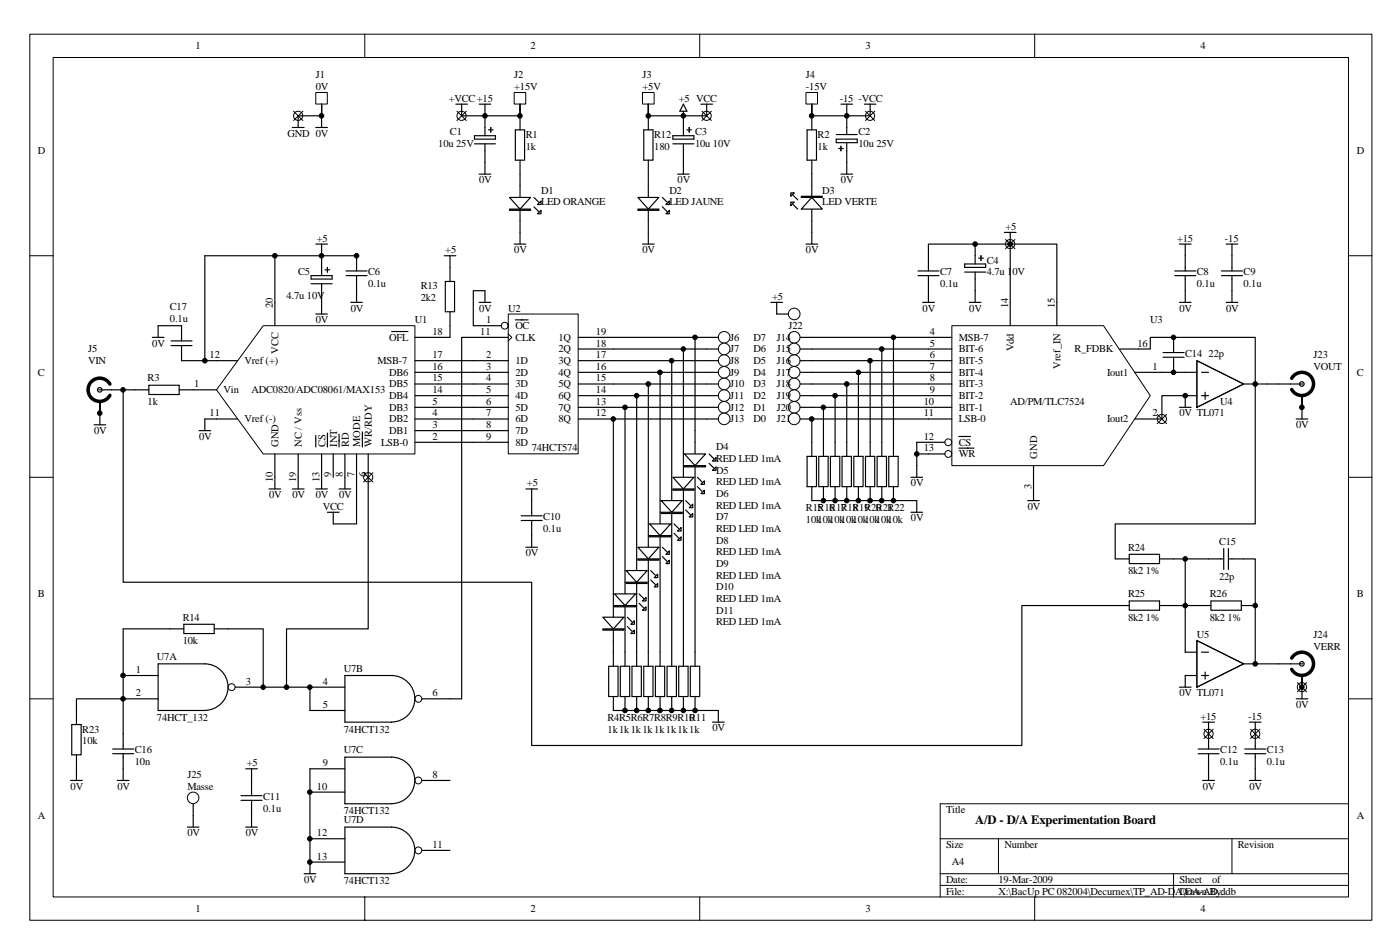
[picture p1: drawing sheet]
<svg xmlns="http://www.w3.org/2000/svg" width="259mm" height="176mm" viewBox="0 0 259 176" stroke-linecap="round" stroke-linejoin="round" font-family="sans-serif">
<g fill="none" stroke="#000" stroke-width=".19">
<path d="M5.5 6.3h248.7v164.1h-248.7zM9.8 10.6h240.1v155.5h-240.1zM67.6 6.3v4.3M129.6 6.3v4.3M191.7 6.3v4.3M5.5 47.4h4.3M249.9 47.4h4.3M5.5 88.4h4.3M249.9 88.4h4.3M5.5 129.4h4.3M249.9 129.4h4.3M174.2 155.3h75.7"/>
<path d="M185 155.3v6.5M228.3 155.3v6.5M249.9 148.8h-75.7v17.3M67.6 166.1v4.3M129.6 166.1v4.3M174.2 161.8h75.7M174.2 163.9h75.7M191.7 166.1v4.3M217.4 161.8v4.3"/>
</g>
<path d="M94.2 58.2h12.9v25.8h-12.9z" fill="#fff"/>
<g fill="none" stroke="#000" stroke-width=".19">
<path d="M94.2 58.1h12.9v25.9h-12.9zM94.2 61.8l.6 .7-.6 .6"/>
<circle cx="93.5" cy="60.3" r=".64"/>
<circle cx="42.9" cy="127.2" r=".64"/>
<circle cx="77.5" cy="129.4" r=".64"/>
</g>
<g fill="none" stroke="#000" stroke-width=".22">
<path d="M95.5 59.2h2.4M87.7 60.3h5.2M87.7 62.5h6.5M87.7 66.8h6.5M87.7 68.9h6.5M87.7 71.1h6.5M87.7 73.3h6.5M87.7 75.4h6.5M87.7 77.6h6.5M87.7 79.7h6.5M107.1 62.5h6.5M107.1 66.8h6.5"/>
<path d="M107.1 68.9h6.5M107.1 64.6h6.5M107.1 71.1h6.5M107.1 73.3h6.5M107.1 75.4h6.5M107.1 77.6h6.5M87.7 81.9h6.5M22.8 125.1h6.5M22.8 129.4h6.5M29.3 122.9h8.6a4.3 4.3 0 0 1 4.4 4.3 4.3 4.3 0 0 1-4.4 4.3l-8.6 .1zM43.6 127.2h5.2M57.4 131.6h6.5"/>
<path d="M57.4 127.2h6.5M72.5 133.7a4.3 4.3 0 0 0 4.4-4.3 4.3 4.3 0 0 0-4.4-4.3h-8.6v8.6h8.7M78.2 129.4h5.2"/>
</g>
<path d="M221.8 66.8l8.6 4.3-8.6 4.3z" fill="#fff" stroke="#000" stroke-width=".19"/>
<path d="M219.6 73.3h2.2M219.6 68.9h2.2M221.8 66.8l8.6 4.3-8.6 4.3zM222.6 73.3h1.3M222.6 68.9h1.3M223.3 72.6v1.3M230.4 71.1h2.2" fill="none" stroke="#000" stroke-width=".22"/>
<path d="M221.8 118.6l8.6 4.3-8.6 4.3z" fill="#fff" stroke="#000" stroke-width=".19"/>
<path d="M113.6 110v10.8M116.2 116l.9 .9M116.2 114.3l.9 .8M221.8 118.6l8.6 4.3-8.6 4.3zM219.6 125.1h2.2M219.6 120.8h2.2M222.6 125.1h1.3M222.6 120.8h1.3M223.3 124.4v1.3M230.4 122.9h2.2" fill="none" stroke="#000" stroke-width=".22"/>
<g fill="#fff" stroke="#000" stroke-width=".22">
<path d="M111.7 114.3h3.9l-2 2.1z"/>
<path d="M116.9 117.3l.6-.6v.6z"/>
<path d="M117.5 114.9v.7h-.6z"/>
<path d="M111.7 116.4h3.9v.3h-3.9z" fill-rule="evenodd"/>
</g>
<path d="M115.8 105.6v10.8M118.4 111.7l.9 .9M118.4 110l.9 .8" fill="none" stroke="#000" stroke-width=".22"/>
<g fill="#fff" stroke="#000" stroke-width=".22">
<path d="M113.9 110h3.9l-2 2.1z"/>
<path d="M119 113l.7-.6v.6z"/>
<path d="M119.7 110.6v.7h-.7z"/>
<path d="M113.9 112.1h3.9v.3h-3.9z" fill-rule="evenodd"/>
</g>
<path d="M118 101.3v10.8M120.6 107.4l.8 .8M120.6 105.6l.8 .9" fill="none" stroke="#000" stroke-width=".22"/>
<g fill="#fff" stroke="#000" stroke-width=".22">
<path d="M116 105.6h3.9l-1.9 2.2z"/>
<path d="M121.9 108v.7h-.7z"/>
<path d="M121.9 106.3v.7h-.7z"/>
<path d="M116 107.8h3.9v.2h-3.9z" fill-rule="evenodd"/>
</g>
<path d="M120.1 97v10.8M122.7 103.1l.9 .8M122.7 101.3l.9 .9" fill="none" stroke="#000" stroke-width=".22"/>
<g fill="#fff" stroke="#000" stroke-width=".22">
<path d="M118.2 101.3h3.9l-2 2.2z"/>
<path d="M124 103.7v.7h-.6z"/>
<path d="M124 102v.6h-.6z"/>
<path d="M118.2 103.5h3.9v.2h-3.9z" fill-rule="evenodd"/>
</g>
<path d="M122.3 92.7v10.8M124.9 98.7l.9 .9M124.9 97l.9 .9" fill="none" stroke="#000" stroke-width=".22"/>
<g fill="#fff" stroke="#000" stroke-width=".22">
<path d="M120.4 97h3.9l-2 2.2z"/>
<path d="M125.5 100l.7-.6v.6z"/>
<path d="M126.2 97.7v.6h-.7z"/>
<path d="M120.4 99.2h3.9v.2h-3.9z" fill-rule="evenodd"/>
</g>
<path d="M124.5 88.4v10.8M127 94.4l.9 .9M127 92.7l.9 .9" fill="none" stroke="#000" stroke-width=".22"/>
<g fill="#fff" stroke="#000" stroke-width=".22">
<path d="M122.5 92.7h3.9l-1.9 2.2z"/>
<path d="M127.7 95.7l.7-.6v.6z"/>
<path d="M128.4 93.3v.7h-.7z"/>
<path d="M122.5 94.9h3.9v.2h-3.9z" fill-rule="evenodd"/>
</g>
<path d="M126.6 84.1v10.8M129.2 90.1l.9 .9M129.2 88.4l.9 .8" fill="none" stroke="#000" stroke-width=".22"/>
<g fill="#fff" stroke="#000" stroke-width=".22">
<path d="M124.7 88.4h3.9l-2 2.1z"/>
<path d="M129.9 91.4l.6-.6v.6z"/>
<path d="M130.5 89v.7h-.6z"/>
<path d="M124.7 90.5h3.9v.3h-3.9z" fill-rule="evenodd"/>
</g>
<path d="M128.8 79.7v10.8M131.4 85.8l.9 .9M131.4 84.1l.9 .8" fill="none" stroke="#000" stroke-width=".22"/>
<g fill="#fff" stroke="#000" stroke-width=".22">
<path d="M126.8 84.1h3.9l-1.9 2.1z"/>
<path d="M132 87.1l.7-.7v.7z"/>
<path d="M132.7 84.7v.7h-.7z"/>
<path d="M126.8 86.2h3.9v.2h-3.9z" fill-rule="evenodd"/>
</g>
<path d="M120.1 32.2v10.8M122.7 38.3l.9 .9M122.7 36.6l.9 .8" fill="none" stroke="#000" stroke-width=".22"/>
<g fill="#fff" stroke="#000" stroke-width=".22">
<path d="M118.2 36.6h3.9l-2 2.1z"/>
<path d="M124 38.9v.7h-.6z"/>
<path d="M124 37.2v.7h-.6z"/>
<path d="M118.2 38.7h3.9v.2h-3.9z" fill-rule="evenodd"/>
</g>
<path d="M96.4 32.2v10.8M98.9 38.3l.9 .9M98.9 36.6l.9 .8" fill="none" stroke="#000" stroke-width=".22"/>
<g fill="#fff" stroke="#000" stroke-width=".22">
<path d="M94.4 36.6h3.9l-1.9 2.1z"/>
<path d="M99.6 39.6l.6-.7v.7z"/>
<path d="M100.2 37.2v.7h-.6z"/>
<path d="M94.4 38.7h3.9v.2h-3.9z" fill-rule="evenodd"/>
</g>
<path d="M146.9 36.1l.9 .9M146.9 37.9l.9 .8M150.4 32.2v10.8" fill="none" stroke="#000" stroke-width=".22"/>
<g fill="#fff" stroke="#000" stroke-width=".22">
<path d="M150.4 36.6l2 2.1h-3.9z"/>
<path d="M146.5 35.7h.7l-.7 .6z"/>
<path d="M146.5 37.4h.7l-.7 .7z"/>
<path d="M148.5 36.3h3.9v.3h-3.9z" fill-rule="evenodd"/>
</g>
<g fill="none" stroke="#000" stroke-width=".22">
<path d="M124.7 25.1h3.9v.7h-3.9zM124.7 26.6h3.9M126.6 21.4v3.7M126.6 26.6v3.5M127.3 24h.8M127.7 23.6v.9M154.9 25.8h3.9v.6h-3.9zM154.9 24.9h3.9M155.4 27.5h.9M155.8 27.1v.8M156.9 21.4v3.5M156.9 26.4v3.7"/>
<path d="M64.1 51h3.9M64.1 50.2h3.9M66.1 47.4v2.8M66.1 51v2.8M217.7 51h3.9M217.7 50.2h3.9M219.6 47.4v2.8M219.6 51v2.8M226.3 51h3.9M226.3 50.2h3.9M228.3 47.4v2.8M228.3 51v2.8"/>
<path d="M18.5 74.3v2.2M20.7 72.2h2.1M25 72.2h2.6M27.6 71.3h5.6v1.7h-5.6zM33.2 72.2h2.6M31.5 116.4h2.6M34.1 115.6h5.6v1.7h-5.6zM39.7 116.4h2.6M206.6 112.1h2.6M206.6 103.5h2.6M209.2 102.6h5.6v1.8h-5.6zM209.2 111.3h5.6v1.7h-5.6z"/>
<path d="M214.8 112.1h2.6M214.8 103.5h2.6M221.8 112.1h2.6M224.4 111.3h5.6v1.7h-5.6zM230 112.1h2.6M13.3 134.2h1.7v5.6h-1.7zM14.2 131.6v2.6M14.2 139.8v2.5M20.9 139.6h3.9M20.9 138.7h3.9M22.8 135.9v2.8M22.8 139.6v2.7"/>
<path d="M222 139.6h3.9M222 138.7h3.9M223.9 135.9v2.8M223.9 139.6v2.7M230.6 139.6h3.9M230.6 138.7h3.9M232.6 135.9v2.8M232.6 139.6v2.7M44.7 148.2h3.9M44.7 147.3h3.9M46.6 144.5v2.8M46.6 148.2v2.8"/>
</g>
<circle cx="18.5" cy="72.2" r=".43" fill="#fff" stroke="#000" stroke-width=".22"/>
<path d="M20.4 71.1a2.15 2.15 0 0 0-3.3-.6 2.15 2.15 0 0 0 0 3.3 2.15 2.15 0 0 0 3.3-.6" fill="none" stroke="#000" stroke-width=".65"/>
<path d="M18.3 72.2h2.4M18.5 74.3v2.2M236.9 71.1h2.2M241.2 73.3v2.1" fill="none" stroke="#000" stroke-width=".22"/>
<circle cx="241.2" cy="71.1" r=".43" fill="#fff" stroke="#000" stroke-width=".22"/>
<path d="M239.3 70a2.15 2.15 0 0 1 3.3-.6 2.15 2.15 0 0 1 0 3.3 2.15 2.15 0 0 1-3.3-.6" fill="none" stroke="#000" stroke-width=".65"/>
<path d="M239.1 71.1h2.4M241.2 73.3v2.1M236.9 122.9h2.2M241.2 125.1v2.1" fill="none" stroke="#000" stroke-width=".22"/>
<circle cx="241.2" cy="122.9" r=".43" fill="#fff" stroke="#000" stroke-width=".22"/>
<path d="M239.3 121.9a2.15 2.15 0 0 1 3.3-.7 2.15 2.15 0 0 1 0 3.4 2.15 2.15 0 0 1-3.3-.7" fill="none" stroke="#000" stroke-width=".65"/>
<path d="M239.1 122.9h2.4M241.2 125.1v2.1" fill="none" stroke="#000" stroke-width=".22"/>
<circle cx="134.2" cy="62.5" r="1.08" fill="#fff" stroke="#000" stroke-width=".19"/>
<path d="M130.9 62.5h2.2" fill="none" stroke="#000" stroke-width=".22"/>
<circle cx="134.2" cy="64.6" r="1.08" fill="#fff" stroke="#000" stroke-width=".19"/>
<path d="M130.9 64.6h2.2" fill="none" stroke="#000" stroke-width=".22"/>
<circle cx="134.2" cy="66.8" r="1.08" fill="#fff" stroke="#000" stroke-width=".19"/>
<path d="M130.9 66.8h2.2" fill="none" stroke="#000" stroke-width=".22"/>
<circle cx="134.2" cy="68.9" r="1.08" fill="#fff" stroke="#000" stroke-width=".19"/>
<path d="M130.9 68.9h2.2" fill="none" stroke="#000" stroke-width=".22"/>
<circle cx="134.2" cy="71.1" r="1.08" fill="#fff" stroke="#000" stroke-width=".19"/>
<path d="M130.9 71.1h2.2" fill="none" stroke="#000" stroke-width=".22"/>
<circle cx="134.2" cy="73.3" r="1.08" fill="#fff" stroke="#000" stroke-width=".19"/>
<path d="M130.9 73.3h2.2" fill="none" stroke="#000" stroke-width=".22"/>
<circle cx="134.2" cy="75.4" r="1.08" fill="#fff" stroke="#000" stroke-width=".19"/>
<path d="M130.9 75.4h2.2" fill="none" stroke="#000" stroke-width=".22"/>
<circle cx="134.2" cy="77.6" r="1.08" fill="#fff" stroke="#000" stroke-width=".19"/>
<path d="M130.9 77.6h2.2" fill="none" stroke="#000" stroke-width=".22"/>
<circle cx="147.2" cy="62.5" r="1.08" fill="#fff" stroke="#000" stroke-width=".19"/>
<path d="M148.3 62.5h2.1" fill="none" stroke="#000" stroke-width=".22"/>
<circle cx="147.2" cy="64.6" r="1.08" fill="#fff" stroke="#000" stroke-width=".19"/>
<path d="M148.3 64.6h2.1" fill="none" stroke="#000" stroke-width=".22"/>
<circle cx="147.2" cy="66.8" r="1.08" fill="#fff" stroke="#000" stroke-width=".19"/>
<path d="M148.3 66.8h2.1" fill="none" stroke="#000" stroke-width=".22"/>
<circle cx="147.2" cy="68.9" r="1.08" fill="#fff" stroke="#000" stroke-width=".19"/>
<path d="M148.3 68.9h2.1" fill="none" stroke="#000" stroke-width=".22"/>
<circle cx="147.2" cy="71.1" r="1.08" fill="#fff" stroke="#000" stroke-width=".19"/>
<path d="M148.3 71.1h2.1" fill="none" stroke="#000" stroke-width=".22"/>
<circle cx="147.2" cy="73.3" r="1.08" fill="#fff" stroke="#000" stroke-width=".19"/>
<path d="M148.3 73.3h2.1" fill="none" stroke="#000" stroke-width=".22"/>
<circle cx="147.2" cy="75.4" r="1.08" fill="#fff" stroke="#000" stroke-width=".19"/>
<path d="M148.3 75.4h2.1" fill="none" stroke="#000" stroke-width=".22"/>
<circle cx="147.2" cy="77.6" r="1.08" fill="#fff" stroke="#000" stroke-width=".19"/>
<path d="M148.3 77.6h2.1" fill="none" stroke="#000" stroke-width=".22"/>
<path d="M95.3 17.1h2.1v2.2h-2.1z" fill="#fff"/>
<path d="M95.3 17.1h2.1v2.2h-2.1z" fill="none" stroke="#000" stroke-width=".19"/>
<path d="M96.4 19.3v2.1" fill="none" stroke="#000" stroke-width=".22"/>
<path d="M119.1 17.1h2.1v2.2h-2.1z" fill="#fff"/>
<path d="M119 17.1h2.2v2.2h-2.2z" fill="none" stroke="#000" stroke-width=".19"/>
<path d="M120.1 19.3v2.1" fill="none" stroke="#000" stroke-width=".22"/>
<path d="M149.4 17.1h2.1v2.2h-2.1z" fill="#fff"/>
<path d="M149.3 17.1h2.2v2.2h-2.2z" fill="none" stroke="#000" stroke-width=".19"/>
<path d="M150.4 19.3v2.1" fill="none" stroke="#000" stroke-width=".22"/>
<path d="M58.5 17.1h2.1v2.2h-2.1z" fill="#fff"/>
<path d="M58.5 17.1h2.1v2.2h-2.1z" fill="none" stroke="#000" stroke-width=".19"/>
<g fill="none" stroke="#000" stroke-width=".22">
<path d="M59.6 19.3v4.3M88.8 19.3h2.1M89.9 19.3v2.1M126.6 19.3l.7 1.3h-1.3zM155.8 19.3h2.2M156.9 19.3v2.1M58.5 23.6h2.2M88.8 32.2h2.1M89.9 30.1v2.1M95.5 24h1.7v5.7h-1.7zM96.4 21.4v2.6M96.4 29.7v2.5"/>
<path d="M119.3 24h1.7v5.7h-1.7zM120.1 21.4v2.6M120.1 29.7v2.5M125.5 32.2h2.2M126.6 20.6v.8M126.6 30.1v2.1M149.5 24h1.8v5.7h-1.8zM150.4 21.4v2.6M150.4 29.7v2.5M155.8 32.2h2.2M156.9 30.1v2.1M57.6 51h3.9v.7h-3.9z"/>
<path d="M57.6 52.5h3.9M58.5 45.2h2.2M58.5 58.1h2.2M59.6 45.2v5.8M59.6 52.5v5.6M60.2 50h.9M60.7 49.5v.9M65 56h2.1M66.1 53.8v2.2M82.3 47.4h2.2M82.5 52.1h1.7v5.6h-1.7zM83.4 57.7v4.8"/>
<path d="M83.4 47.4v4.7M88.8 56h2.1M89.9 56v-2.2h-2.2v6.5M95.3 45.2h2.1M96.4 43v2.2M119 45.2h2.2M120.1 43v2.2M149.3 45.2h2.2M150.4 43v2.2M218.5 56h2.2M218.5 45.2h2.2M219.6 45.2v2.2"/>
<path d="M219.6 53.8v2.2M227.2 56h2.1M227.2 45.2h2.1M228.3 45.2v2.2M228.3 53.8v2.2M17.4 78.7h2.2M18.5 76.5v2.2M22.8 72.2h2.2M81.2 71.1h6.5M81.2 66.8h6.5M81.2 68.9h6.5M81.2 73.3h6.5"/>
<path d="M81.2 75.4h6.5M81.2 77.6h6.5M81.2 79.7h6.5M87.7 62.5h-2.2v66.9h-2.1M113.6 75.4h2.2v30.2M113.6 73.3h4.4v28M113.6 71.1h6.5v25.9M113.6 68.9h8.7v23.8M113.6 64.6h13v19.5M113.6 62.5h15.2v17.2M113.6 66.8h10.9v21.6M113.6 77.6h17.3"/>
<path d="M115.8 75.4h15.1M118 73.3h12.9M120.1 71.1h10.8M122.3 68.9h8.6M124.5 66.8h6.4M126.6 64.6h4.3M128.8 62.5h2.1M218.5 75.4h2.2M219.6 73.3v2.1M232.6 71.1v25.9h-26v6.5M234.7 71.1h2.2M240.2 77.6h2.1"/>
<path d="M241.2 75.4v2.2M49.9 90.5h2.1M50.9 88.4v2.1M54.2 90.5h2.1M55.2 88.4v2.1M81.2 81.9h6.5M96.6 96.4h3.9M96.6 95.5h3.9M97.4 90.5h2.2M98.5 90.5v5M98.5 96.4v4.9M124.5 99.2v21.6"/>
<path d="M126.6 94.9v25.9M128.8 90.5v30.3M22.8 116.4v19.5M42.3 116.4h6.5v10.8h8.6v4.4M97.4 101.3h2.2M115.8 116.4v4.4M118 112.1v8.7M120.1 107.8v13M122.3 103.5v17.3M223.9 103.5h2.8M226.7 101.6v3.8M227.6 103.5h5v19.4h4.3"/>
<path d="M227.6 101.6v3.8M22.8 129.4h-8.6v2.2M218.5 127.2h2.2M219.6 125.1v2.1M222.8 133.7h2.2M223.9 133.7v2.2M231.5 133.7h2.2M232.6 133.7v2.2M240.2 129.4h2.1M241.2 127.2v2.2M13.1 144.5h2.1M14.2 142.3v2.2"/>
<path d="M21.7 144.5h2.2M22.8 142.3v2.2M45.5 153.1h2.2M45.5 142.3h2.2M46.6 142.3v2.2M46.6 151v2.1M222.8 144.5h2.2M223.9 142.3v2.2M231.5 144.5h2.2M232.6 142.3v2.2"/>
</g>
<path d="M48.8 60.3h28.1v23.8h-28.1l-8.7-11.9z" fill-rule="evenodd" fill="#fff" stroke="#000" stroke-width=".19"/>
<g fill="none" stroke="#000" stroke-width=".22">
<path d="M38 47.4v19.4h6M59.6 47.4h-8.7v12.9M35.8 72.2h4.3M36.9 79.7h2.1M38 77.6v2.1M40.1 77.6h3.9M67.1 80v2.8M72.6 61.4h3M76.9 66.8h4.3M76.9 79.7h4.3M76.9 77.6h4.3M76.9 75.4h4.3"/>
<path d="M76.9 73.3h4.3M76.9 71.1h4.3M76.9 68.9h4.3M76.9 62.5h6.5M50.9 84.1v4.3M55.2 84.1v4.3M58.5 80.6v2.2M58.5 90.5h2.2M59.6 84.1v6.4M60.7 80.2v2.6M60.7 94.9h2.1M61.7 84.1v4.3"/>
<path d="M62.8 80.4v2.4M62.8 90.5h2.2M63.9 84.1v6.4M66.1 84.1v12.9h-4.4v-2.1M68.2 84.1v32.3h-15.1v10.8M76.9 81.9h4.3"/>
</g>
<path d="M176.4 60.3h28.1l8.6 13-8.6 12.9h-28.1z" fill-rule="evenodd" fill="#fff" stroke="#000" stroke-width=".19"/>
<g fill="none" stroke="#000" stroke-width=".22">
<path d="M84.5 19.3h2.1M85.5 19.3v2.1h10.9M129.9 19.3h2.1M130.9 19.3v2.1h-10.8M160.1 19.3h2.2M161.2 19.3v2.1h-10.8M54.2 23.6h2.1M59.6 21.4h-4.4v2.2M87.9 25.1h3.9v.7h-3.9zM87.9 26.6h3.9M89.9 21.4v3.7M89.9 26.6v3.5"/>
<path d="M90.5 24h.9M90.9 23.6v.9M38 47.4h12.9M59.6 47.4h6.5M170.1 51h3.9M170.1 50.2h3.9M170.9 56h2.2M172 51v5M178.7 48.9h3.9v.6h-3.9zM178.7 50.4h3.9M179.6 56h2.2M180.7 45.2h-8.7v5"/>
<path d="M180.7 45.2v3.7M180.7 50.4v5.6M180.7 45.2h15.1v15.1M181.3 47.8h.9M181.8 47.4v.8M186.1 43h2.2M187.2 43v17.3M22.8 72.2v35.6h75.7v30.2h90.8v-25.9h17.3M38 77.6h2.1M113.6 77.6v32.4M150.4 75.4h26M152.6 75.4v6.5"/>
<path d="M154.7 73.3v8.6M156.9 71.1v10.8M159 68.9v13M161.2 66.8v15.1M163.4 64.6v17.3M165.5 62.5v19.4M176.4 62.5h-26M176.4 64.6h-26M176.4 68.9h-26M176.4 66.8h-26M176.4 77.6h-26v4.3M176.4 71.1h-26"/>
<path d="M176.4 73.3h-26M207.5 64.6h5.6v-2.1h19.5v8.6h2.1M210.3 68.9h9.3M215.5 66.1h3.9M215.5 65.3h3.9M217.4 62.5v2.8M217.4 66.1v2.8M219.6 73.3h-4.3v4.3h-5M168.8 88.4h2.1M175.1 81.9h-5.2v6.5M175.1 84.1h-5.2M177.7 80.8h2.1"/>
<path d="M177.7 83h2.8M190.4 92.7h2.2M191.5 86.2v6.5M22.8 116.4h8.7M217.4 103.5h6.5M217.4 112.1h4.4M219.6 103.5v17.3M112.8 123.4h1.7v5.6h-1.7zM113.6 120.8v2.6M113.6 129v2.6h19.5v2.1M114.9 123.4h1.8v5.6h-1.8zM115.8 120.8v2.6"/>
<path d="M115.8 129v2.6M117.1 123.4h1.7v5.6h-1.7zM118 120.8v2.6M118 129v2.6M119.3 123.4h1.7v5.6h-1.7zM120.1 120.8v2.6M120.1 129v2.6M121.4 123.4h1.8v5.6h-1.8zM122.3 120.8v2.6M122.3 129v2.6M123.6 123.4h1.7v5.6h-1.7zM124.5 120.8v2.6"/>
<path d="M124.5 129v2.6M125.8 123.4h1.7v5.6h-1.7zM126.6 120.8v2.6M126.6 129v2.6M127.9 123.4h1.7v5.6h-1.7zM128.8 120.8v2.6M128.8 129v2.6M132 133.7h2.2M57.4 146.7h6.5M57.4 159.6h6.5M57.4 155.3h6.5M63.9 142.3h-6.5v19.5"/>
<path d="M72.5 148.8a4.3 4.3 0 0 0 4.4-4.3 4.3 4.3 0 0 0-4.4-4.3h-8.6v8.6h8.7M78.2 144.5h5.2M78.2 157.5h5.2M56.3 161.8h2.2M72.5 161.8a4.3 4.3 0 0 0 4.4-4.3 4.3 4.3 0 0 0-4.4-4.4h-8.6v8.7h8.7"/>
</g>
<g fill="none" stroke="#000" stroke-width=".19">
<circle cx="175.7" cy="84.1" r=".64"/>
<circle cx="175.7" cy="81.9" r=".64"/>
<circle cx="77.5" cy="157.5" r=".64"/>
<circle cx="77.5" cy="144.5" r=".64"/>
</g>
<g fill="#000" stroke="#000" stroke-width=".19">
<circle cx="59.6" cy="21.4" r=".43"/>
<circle cx="89.9" cy="21.4" r=".43"/>
<circle cx="96.3" cy="21.4" r=".43"/>
<circle cx="120.1" cy="21.4" r=".43"/>
<circle cx="126.6" cy="21.4" r=".42"/>
<circle cx="150.4" cy="21.4" r=".43"/>
<circle cx="156.9" cy="21.4" r=".43"/>
<circle cx="180.7" cy="45.2" r=".43"/>
<circle cx="187.2" cy="45.2" r=".43"/>
<circle cx="18.5" cy="76.5" r=".43"/>
<circle cx="22.8" cy="72.2" r=".43"/>
<circle cx="115.8" cy="75.4" r=".43"/>
<circle cx="118" cy="73.3" r=".43"/>
<circle cx="120.1" cy="71.1" r=".43"/>
<circle cx="122.3" cy="68.9" r=".43"/>
<circle cx="124.4" cy="66.8" r=".43"/>
<circle cx="126.6" cy="64.6" r=".42"/>
<circle cx="128.8" cy="62.5" r=".43"/>
<circle cx="150.4" cy="77.6" r=".43"/>
<circle cx="152.6" cy="75.4" r=".42"/>
<circle cx="154.7" cy="73.3" r=".43"/>
<circle cx="156.9" cy="71.1" r=".43"/>
<circle cx="159" cy="68.9" r=".43"/>
<circle cx="161.2" cy="66.8" r=".43"/>
<circle cx="163.4" cy="64.6" r=".43"/>
<circle cx="165.5" cy="62.5" r=".42"/>
<circle cx="217.4" cy="62.5" r=".42"/>
<circle cx="217.4" cy="68.9" r=".42"/>
<circle cx="219.6" cy="73.3" r=".43"/>
<circle cx="232.6" cy="71.1" r=".43"/>
<circle cx="241.2" cy="75.4" r=".43"/>
<circle cx="169.9" cy="84.1" r=".43"/>
<circle cx="219.6" cy="103.5" r=".43"/>
<circle cx="219.6" cy="112.1" r=".43"/>
<circle cx="232.6" cy="112.1" r=".43"/>
<circle cx="53.1" cy="127.2" r=".43"/>
<circle cx="115.8" cy="131.6" r=".43"/>
<circle cx="118" cy="131.6" r=".43"/>
<circle cx="120.1" cy="131.6" r=".43"/>
<circle cx="122.3" cy="131.6" r=".43"/>
<circle cx="124.4" cy="131.6" r=".43"/>
<circle cx="126.6" cy="131.6" r=".42"/>
<circle cx="128.8" cy="131.6" r=".43"/>
<circle cx="232.6" cy="122.9" r=".43"/>
<circle cx="241.2" cy="127.2" r=".43"/>
</g>
<circle cx="147.2" cy="58.1" r="1.08" fill="#fff" stroke="#000" stroke-width=".19"/>
<g fill="none" stroke="#000" stroke-width=".22">
<path d="M142.8 56h2.2M143.9 56v2.1h2.2M149.5 84.5h1.8v5.6h-1.8zM150.4 90.1v2.6h19.5v2.2M150.4 81.9v2.6M151.7 84.5h1.7v5.6h-1.7zM152.6 81.9v2.6M152.6 90.1v2.6M153.9 84.5h1.7v5.6h-1.7zM154.7 81.9v2.6M154.7 90.1v2.6M156 84.5h1.8v5.6h-1.8z"/>
<path d="M156.9 81.9v2.6M156.9 90.1v2.6M158.2 84.5h1.7v5.6h-1.7zM159 81.9v2.6M159 90.1v2.6M160.4 84.5h1.7v5.6h-1.7zM161.2 81.9v2.6M161.2 90.1v2.6M162.5 84.5h1.8v5.6h-1.8zM163.4 81.9v2.6M163.4 90.1v2.6M164.7 84.5h1.7v5.6h-1.7z"/>
<path d="M165.5 81.9v2.6M165.5 90.1v2.6M168.8 94.9h2.1"/>
</g>
<g fill="#000" stroke="#000" stroke-width=".19">
<circle cx="152.6" cy="92.7" r=".42"/>
<circle cx="154.7" cy="92.7" r=".43"/>
<circle cx="156.9" cy="92.7" r=".43"/>
<circle cx="159" cy="92.7" r=".43"/>
<circle cx="161.2" cy="92.7" r=".43"/>
<circle cx="163.4" cy="92.7" r=".43"/>
<circle cx="165.5" cy="92.7" r=".42"/>
</g>
<circle cx="35.8" cy="147.7" r="1.07" fill="#fff" stroke="#000" stroke-width=".19"/>
<path d="M28.2 62.5h2.2M29.3 62.5v-2.2h4.3v2.8M31.7 64h3.9M31.7 63.1h3.9M33.6 64v2.8h4.4M34.7 153.1h2.2M35.8 148.8v4.3" fill="none" stroke="#000" stroke-width=".22"/>
<g fill="#000" stroke="#000" stroke-width=".19">
<circle cx="50.9" cy="47.4" r=".43"/>
<circle cx="59.6" cy="47.4" r=".43"/>
<circle cx="66.1" cy="47.4" r=".43"/>
<circle cx="38" cy="66.8" r=".43"/>
<circle cx="113.6" cy="77.6" r=".42"/>
<circle cx="22.8" cy="129.4" r=".43"/>
<circle cx="22.8" cy="125.1" r=".43"/>
<circle cx="48.8" cy="127.2" r=".42"/>
<circle cx="57.4" cy="127.2" r=".43"/>
<circle cx="57.4" cy="146.7" r=".43"/>
<circle cx="57.4" cy="159.6" r=".43"/>
<circle cx="57.4" cy="155.3" r=".43"/>
</g>
<g fill="none" stroke="#000" stroke-width=".19">
<path d="M54.4 20.6l1.7 1.7M56.1 20.6l-1.7 1.7M84.7 20.6l1.7 1.7M86.4 20.6l-1.7 1.7M130.1 20.6l1.7 1.7M131.8 20.6l-1.7 1.7M160.4 20.6l1.7 1.7M162.1 20.6l-1.7 1.7M186.3 44.3l1.7 1.8M188 44.3l-1.7 1.8M214.4 76.7l1.8 1.7M216.2 76.7l-1.8 1.7"/>
<path d="M67.4 87.5l1.7 1.7M69.1 87.5l-1.7 1.7M223.1 135l1.7 1.7M224.8 135l-1.7 1.7M231.7 135l1.7 1.7M233.4 135l-1.7 1.7M240.4 126.4l1.7 1.7M242.1 126.4l-1.7 1.7"/>
<circle cx="55.2" cy="21.4" r=".85"/>
<circle cx="85.5" cy="21.4" r=".85"/>
<circle cx="130.9" cy="21.4" r=".85"/>
<circle cx="161.2" cy="21.4" r=".85"/>
<circle cx="187.2" cy="45.2" r=".85"/>
<circle cx="215.3" cy="77.6" r=".85"/>
<circle cx="68.2" cy="88.4" r=".85"/>
<circle cx="223.9" cy="135.9" r=".85"/>
<circle cx="232.6" cy="135.9" r=".85"/>
<circle cx="241.2" cy="127.2" r=".85"/>
</g>
<text font-size="2.3" x="180.7" y="152.7">A/D - D/A Experimentation Board</text>
<g font-size="1.9">
<text x="36.2" y="9.1">1</text>
<text x="98.3" y="9.1">2</text>
<text x="160.4" y="9.1">3</text>
<text x="222.4" y="9.1">4</text>
<text x="58.5" y="14.5">J1</text>
<text x="58.5" y="16.7">0V</text>
<text x="95.3" y="14.5">J2</text>
<text x="95.3" y="16.7">+15V</text>
<text x="119" y="14.5">J3</text>
<text x="119" y="16.7">+5V</text>
<text x="149.3" y="14.5">J4</text>
<text x="149.3" y="16.7">-15V</text>
<text x="83.1" y="18.8">+VCC+15</text>
<text x="125.8" y="18.8">+5 VCC</text>
<text x="155.6" y="18.8">-15 -VCC</text>
<text x="7" y="28.5">D</text>
<text x="53.3" y="25.3">GND 0V</text>
<text x="81.2" y="27.2">10u 25V</text>
<text x="83.4" y="25.1">C1</text>
<text x="97.4" y="25.5">R1</text>
<text x="97.4" y="27.7">1k</text>
<text x="121.2" y="25.5">R12</text>
<text x="121.2" y="27.7">180</text>
<text x="128.8" y="25.1">C3</text>
<text x="128.8" y="27.2">10u 10V</text>
<text x="151.5" y="25.5">R2</text>
<text x="151.5" y="27.7">1k</text>
<text x="159" y="25.1">C2</text>
<text x="159" y="27.2">10u 25V</text>
<text x="251.4" y="28.5">D</text>
<text x="88.8" y="33.9">0V</text>
<text x="100.2" y="35.9">D1</text>
<text x="124" y="35.9">D2</text>
<text x="125.5" y="33.9">0V</text>
<text x="152.4" y="35.9">D3</text>
<text x="155.8" y="33.9">0V</text>
<text x="100.2" y="38">LED ORANGE</text>
<text x="124" y="38">LED JAUNE</text>
<text x="152.4" y="38">LED VERTE</text>
<text x="58.7" y="44.7">+5</text>
<text x="82.5" y="46.9">+5</text>
<text x="95.3" y="46.9">0V</text>
<text x="119" y="46.9">0V</text>
<text x="149.3" y="46.9">0V</text>
<text x="186.3" y="42.6">+5</text>
<text x="218.1" y="44.7">+15</text>
<text x="227" y="44.7">-15</text>
<text x="55.2" y="51">C5</text>
<text x="68.2" y="51">C6</text>
<text x="68.2" y="53.2">0.1u</text>
<text x="78" y="53.6">R13</text>
<text x="174.2" y="51">C7</text>
<text x="174.2" y="53.2">0.1u</text>
<text x="182.8" y="48.8">C4</text>
<text x="182.8" y="51">4.7u 10V</text>
<text x="221.8" y="51">C8</text>
<text x="221.8" y="53.2">0.1u</text>
<text x="230.4" y="51">C9</text>
<text x="230.4" y="53.2">0.1u</text>
<text x="31.5" y="57.5">C17</text>
<text x="31.5" y="59.6">0.1u</text>
<text x="50.5" y="57.1" transform="rotate(-90 50.5 57.1)">20</text>
<text x="53.1" y="55.3">4.7u 10V</text>
<text x="58.5" y="59.8">0V</text>
<text x="65" y="57.7">0V</text>
<text x="76.9" y="59.8">U1</text>
<text x="78" y="55.8">2k2</text>
<text x="88.8" y="57.7">0V</text>
<text x="90.1" y="59.8">1</text>
<text x="94.2" y="57.7">U2</text>
<text x="143" y="55.5">+5</text>
<text x="170.9" y="57.7">0V</text>
<text x="179.6" y="57.7">0V</text>
<text x="186.8" y="57.1" transform="rotate(-90 186.8 57.1)">14</text>
<text x="195.4" y="57.1" transform="rotate(-90 195.4 57.1)">15</text>
<text x="213.1" y="59.8">U3</text>
<text x="218.5" y="57.7">0V</text>
<text x="227.2" y="57.7">0V</text>
<text x="16.3" y="65.2">J5</text>
<text x="28.2" y="64.2">0V</text>
<text x="51.6" y="65.5" transform="rotate(-90 51.6 65.5)">VCC</text>
<text x="72.1" y="63.1">OFL</text>
<text x="80.1" y="62">18</text>
<text x="89" y="62">11</text>
<text x="95.5" y="60.9">OC</text>
<text x="95.5" y="63.1">CLK</text>
<text x="103.5" y="63.1">1Q</text>
<text x="103.5" y="65.2">2Q</text>
<text x="110.4" y="62">19</text>
<text x="110.4" y="64.2">18</text>
<text x="135.3" y="63.1">J6</text>
<text x="135.3" y="65.2">J7</text>
<text x="139.6" y="63.1">D7</text>
<text x="139.6" y="65.2">D6</text>
<text x="143.9" y="63.1">J14</text>
<text x="143.9" y="65.2">J15</text>
<text x="146.1" y="60.9">J22</text>
<text x="172.3" y="62">4</text>
<text x="172.3" y="64.2">5</text>
<text x="177.7" y="63.1">MSB-7</text>
<text x="177.7" y="65.2">BIT-6</text>
<text x="187.9" y="65.1" transform="rotate(-90 187.9 65.1)">Vdd</text>
<text x="199.1" y="65.2">R_FDBK</text>
<text x="210.7" y="64.2">16</text>
<text x="7" y="69.6">C</text>
<text x="16.3" y="67.4">VIN</text>
<text x="27.3" y="70.6">R3</text>
<text x="36" y="71.7">1</text>
<text x="38.8" y="66.3">12</text>
<text x="45.3" y="67.4">Vref (+)</text>
<text x="70" y="67.4">MSB-7</text>
<text x="72.1" y="71.7">DB5</text>
<text x="72.1" y="69.6">DB6</text>
<text x="80.1" y="66.3">17</text>
<text x="80.1" y="70.6">15</text>
<text x="80.1" y="68.5">16</text>
<text x="90.1" y="66.3">2</text>
<text x="90.1" y="68.5">3</text>
<text x="90.1" y="70.6">4</text>
<text x="95.5" y="67.4">1D</text>
<text x="95.5" y="69.6">2D</text>
<text x="95.5" y="71.7">3D</text>
<text x="103.5" y="67.4">3Q</text>
<text x="103.5" y="69.6">4Q</text>
<text x="103.5" y="71.7">5Q</text>
<text x="110.4" y="66.3">17</text>
<text x="110.4" y="68.5">16</text>
<text x="110.4" y="70.6">15</text>
<text x="135.3" y="67.4">J8</text>
<text x="135.3" y="69.6">J9</text>
<text x="135.3" y="71.7">J10</text>
<text x="139.6" y="67.4">D5</text>
<text x="139.6" y="69.6">D4</text>
<text x="139.6" y="71.7">D3</text>
<text x="143.9" y="67.4">J16</text>
<text x="143.9" y="69.6">J17</text>
<text x="143.9" y="71.7">J18</text>
<text x="172.3" y="66.3">6</text>
<text x="172.3" y="68.5">7</text>
<text x="172.3" y="70.6">8</text>
<text x="177.7" y="67.4">BIT-5</text>
<text x="177.7" y="69.6">BIT-4</text>
<text x="177.7" y="71.7">BIT-3</text>
<text x="196.5" y="68.3" transform="rotate(-90 196.5 68.3)">Vref_IN</text>
<text x="205.1" y="69.6">Iout1</text>
<text x="213.6" y="68.5">1</text>
<text x="219.6" y="66.1">C14 22p</text>
<text x="243.4" y="66.3">J23</text>
<text x="243.4" y="68.5">VOUT</text>
<text x="251.4" y="69.6">C</text>
<text x="27.3" y="75">1k</text>
<text x="38.8" y="77.1">11</text>
<text x="41.4" y="72.8">Vin</text>
<text x="46.6" y="72.8">ADC0820/ADC08061/MAX153</text>
<text x="72.1" y="76">DB3</text>
<text x="72.1" y="73.9">DB4</text>
<text x="80.1" y="77.1">4</text>
<text x="80.1" y="75">5</text>
<text x="80.1" y="72.8">14</text>
<text x="90.1" y="72.8">5</text>
<text x="90.1" y="75">6</text>
<text x="90.1" y="77.1">7</text>
<text x="95.5" y="73.9">4D</text>
<text x="95.5" y="76">5D</text>
<text x="103.5" y="73.9">6Q</text>
<text x="103.5" y="76">7Q</text>
<text x="110.4" y="72.8">14</text>
<text x="110.4" y="75">13</text>
<text x="110.4" y="77.1">12</text>
<text x="135.3" y="73.9">J11</text>
<text x="135.3" y="76">J12</text>
<text x="139.6" y="73.9">D2</text>
<text x="139.6" y="76">D1</text>
<text x="143.9" y="73.9">J19</text>
<text x="143.9" y="76">J20</text>
<text x="171.2" y="75">10</text>
<text x="171.2" y="77.1">11</text>
<text x="172.3" y="72.8">9</text>
<text x="177.7" y="73.9">BIT-2</text>
<text x="177.7" y="76">BIT-1</text>
<text x="187.2" y="75">AD/PM/TLC7524</text>
<text x="213.6" y="77.1">2</text>
<text x="218.5" y="77.1">0V TL071</text>
<text x="226.1" y="75">U4</text>
<text x="17.4" y="80.4">0V</text>
<text x="36.9" y="81.4">0V</text>
<text x="45.3" y="78.2">Vref (-)</text>
<text x="51.6" y="82.8" transform="rotate(-90 51.6 82.8)">GND</text>
<text x="55.9" y="82.8" transform="rotate(-90 55.9 82.8)">NC / Vss</text>
<text x="60.3" y="82.8" transform="rotate(-90 60.3 82.8)">CS</text>
<text x="62.4" y="82.8" transform="rotate(-90 62.4 82.8)">INT</text>
<text x="64.6" y="82.8" transform="rotate(-90 64.6 82.8)">RD</text>
<text x="66.8" y="82.8" transform="rotate(-90 66.8 82.8)">MODE</text>
<text x="68.9" y="82.8" transform="rotate(-90 68.9 82.8)">WR/RDY</text>
<text x="70.6" y="82.5">LSB-0</text>
<text x="72.1" y="80.4">DB1</text>
<text x="72.1" y="78.2">DB2</text>
<text x="80.1" y="79.3">3</text>
<text x="80.1" y="81.4">2</text>
<text x="90.1" y="79.3">8</text>
<text x="90.1" y="81.4">9</text>
<text x="95.5" y="78.2">6D</text>
<text x="95.5" y="80.4">7D</text>
<text x="95.5" y="82.5">8D</text>
<text x="98.5" y="83.6">74HCT574</text>
<text x="103.5" y="78.2">8Q</text>
<text x="132.7" y="83.4">D4</text>
<text x="135.3" y="78.2">J13</text>
<text x="139.6" y="78.2">D0</text>
<text x="143.9" y="78.2">J21</text>
<text x="171.2" y="81.4">12</text>
<text x="171.2" y="83.6">13</text>
<text x="177.7" y="78.2">LSB-0</text>
<text x="177.7" y="82.5">CS</text>
<text x="205.1" y="78.2">Iout2</text>
<text x="240.2" y="79.3">0V</text>
<text x="50.5" y="89.2" transform="rotate(-90 50.5 89.2)">10</text>
<text x="54.9" y="89.2" transform="rotate(-90 54.9 89.2)">19</text>
<text x="59.2" y="89.2" transform="rotate(-90 59.2 89.2)">13</text>
<text x="61.4" y="88.4" transform="rotate(-90 61.4 88.4)">9</text>
<text x="63.5" y="88.4" transform="rotate(-90 63.5 88.4)">8</text>
<text x="65.7" y="88.4" transform="rotate(-90 65.7 88.4)">7</text>
<text x="67.8" y="88.4" transform="rotate(-90 67.8 88.4)">6</text>
<text x="132.7" y="87.7">D5</text>
<text x="132.7" y="89.9">RED LED 1mA</text>
<text x="132.7" y="85.5">RED LED 1mA</text>
<text x="177.7" y="84.7">WR</text>
<text x="192.2" y="84.9" transform="rotate(-90 192.2 84.9)">GND</text>
<text x="49.9" y="92.2">0V</text>
<text x="54.2" y="92.2">0V</text>
<text x="58.5" y="92.2">0V</text>
<text x="59.8" y="94.4">VCC</text>
<text x="62.8" y="92.2">0V</text>
<text x="97.6" y="90.1">+5</text>
<text x="132.7" y="92">D6</text>
<text x="132.7" y="94.2">RED LED 1mA</text>
<text x="149.3" y="94.6">R15 R17 R19 R21</text>
<text x="151.5" y="94.6">R16 R18 R20 R22</text>
<text x="168.8" y="90.1">0V</text>
<text x="190.4" y="94.4">0V</text>
<text x="191.1" y="90.5" transform="rotate(-90 191.1 90.5)">3</text>
<text x="100.7" y="96.3">C10</text>
<text x="100.7" y="98.5">0.1u</text>
<text x="132.7" y="100.7">D8</text>
<text x="132.7" y="96.3">D7</text>
<text x="132.7" y="98.5">RED LED 1mA</text>
<text x="149.3" y="96.8">10k10k10k10k10k10k10k10k</text>
<text x="168.8" y="96.5">0V</text>
<text x="209" y="101.9">R24</text>
<text x="225.9" y="100.9">C15</text>
<text x="97.4" y="103">0V</text>
<text x="132.7" y="105">D9</text>
<text x="132.7" y="107.1">RED LED 1mA</text>
<text x="132.7" y="102.8">RED LED 1mA</text>
<text x="209" y="106.3">8k2 1%</text>
<text x="225.9" y="107.3">22p</text>
<text x="7" y="110.6">B</text>
<text x="132.7" y="113.6">D11</text>
<text x="132.7" y="109.3">D10</text>
<text x="132.7" y="111.4">RED LED 1mA</text>
<text x="209" y="110.6">R25</text>
<text x="224.2" y="110.6">R26</text>
<text x="251.4" y="110.6">B</text>
<text x="33.8" y="114.9">R14</text>
<text x="33.8" y="119.2">10k</text>
<text x="132.7" y="115.8">RED LED 1mA</text>
<text x="209" y="114.9">8k2 1%</text>
<text x="221.8" y="118.1">U5</text>
<text x="224.2" y="114.9">8k2 1%</text>
<text x="243.4" y="118.1">J24</text>
<text x="25.2" y="124.6">1</text>
<text x="29.1" y="122.2">U7A</text>
<text x="63.7" y="124.4">U7B</text>
<text x="243.4" y="120.3">VERR</text>
<text x="25.2" y="128.9">2</text>
<text x="45.5" y="126.8">3</text>
<text x="59.8" y="126.8">4</text>
<text x="59.8" y="131.1">5</text>
<text x="80.1" y="128.9">6</text>
<text x="218.5" y="128.9">0V TL071</text>
<text x="240.2" y="131.1">0V</text>
<text x="15.2" y="135.6">R23</text>
<text x="15.2" y="137.8">10k</text>
<text x="29.1" y="133.5">74HCT_132</text>
<text x="63.7" y="135.6">74HCT132</text>
<text x="112.6" y="133.5">R4R5R6R7R8R9R10</text>
<text x="112.6" y="135.6">1k1k1k1k1k1k1k1k</text>
<text x="127.7" y="133.5">R11</text>
<text x="132" y="135.4">0V</text>
<text x="222.4" y="133.2">+15</text>
<text x="231.3" y="133.2">-15</text>
<text x="25" y="139.5">C16</text>
<text x="25" y="141.7">10n</text>
<text x="45.7" y="141.9">+5</text>
<text x="59.8" y="141.9">9</text>
<text x="63.7" y="139.5">U7C</text>
<text x="226.1" y="139.5">C12</text>
<text x="226.1" y="141.7">0.1u</text>
<text x="234.7" y="139.5">C13</text>
<text x="234.7" y="141.7">0.1u</text>
<text x="13.1" y="146.2">0V</text>
<text x="21.7" y="146.2">0V</text>
<text x="34.7" y="144">J25</text>
<text x="34.7" y="146.2">Masse</text>
<text x="48.8" y="148.1">C11</text>
<text x="58.7" y="146.2">10</text>
<text x="80.1" y="144">8</text>
<text x="222.8" y="146.2">0V</text>
<text x="231.5" y="146.2">0V</text>
<text x="7" y="151.6">A</text>
<text x="34.7" y="154.8">0V</text>
<text x="45.5" y="154.8">0V</text>
<text x="48.8" y="150.3">0.1u</text>
<text x="58.7" y="154.8">12</text>
<text x="63.7" y="150.8">74HCT132</text>
<text x="63.7" y="152.5">U7D</text>
<text x="175.3" y="150.5">Title</text>
<text x="251.4" y="151.6">A</text>
<text x="58.7" y="159.2">13</text>
<text x="80.1" y="157">11</text>
<text x="175.3" y="157">Size</text>
<text x="176.4" y="160.2">A4</text>
<text x="186.1" y="157">Number</text>
<text x="229.3" y="157">Revision</text>
<text x="56.3" y="163.5">0V</text>
<text x="63.7" y="163.7">74HCT132</text>
<text x="175.3" y="163.5">Date:</text>
<text x="175.3" y="165.6">File:</text>
<text x="185" y="165.6">X:\BacUp PC 082004\Decurnex\TP_AD-DA\DA-AD.ddb</text>
<text x="185" y="163.5">19-Mar-2009</text>
<text x="218.5" y="165.6">Drawn By:</text>
<text x="218.5" y="163.5">Sheet</text>
<text x="224.6" y="163.5">of</text>
<text x="36.2" y="168.9">1</text>
<text x="98.3" y="168.9">2</text>
<text x="160.4" y="168.9">3</text>
<text x="222.4" y="168.9">4</text>
</g>
</svg>
